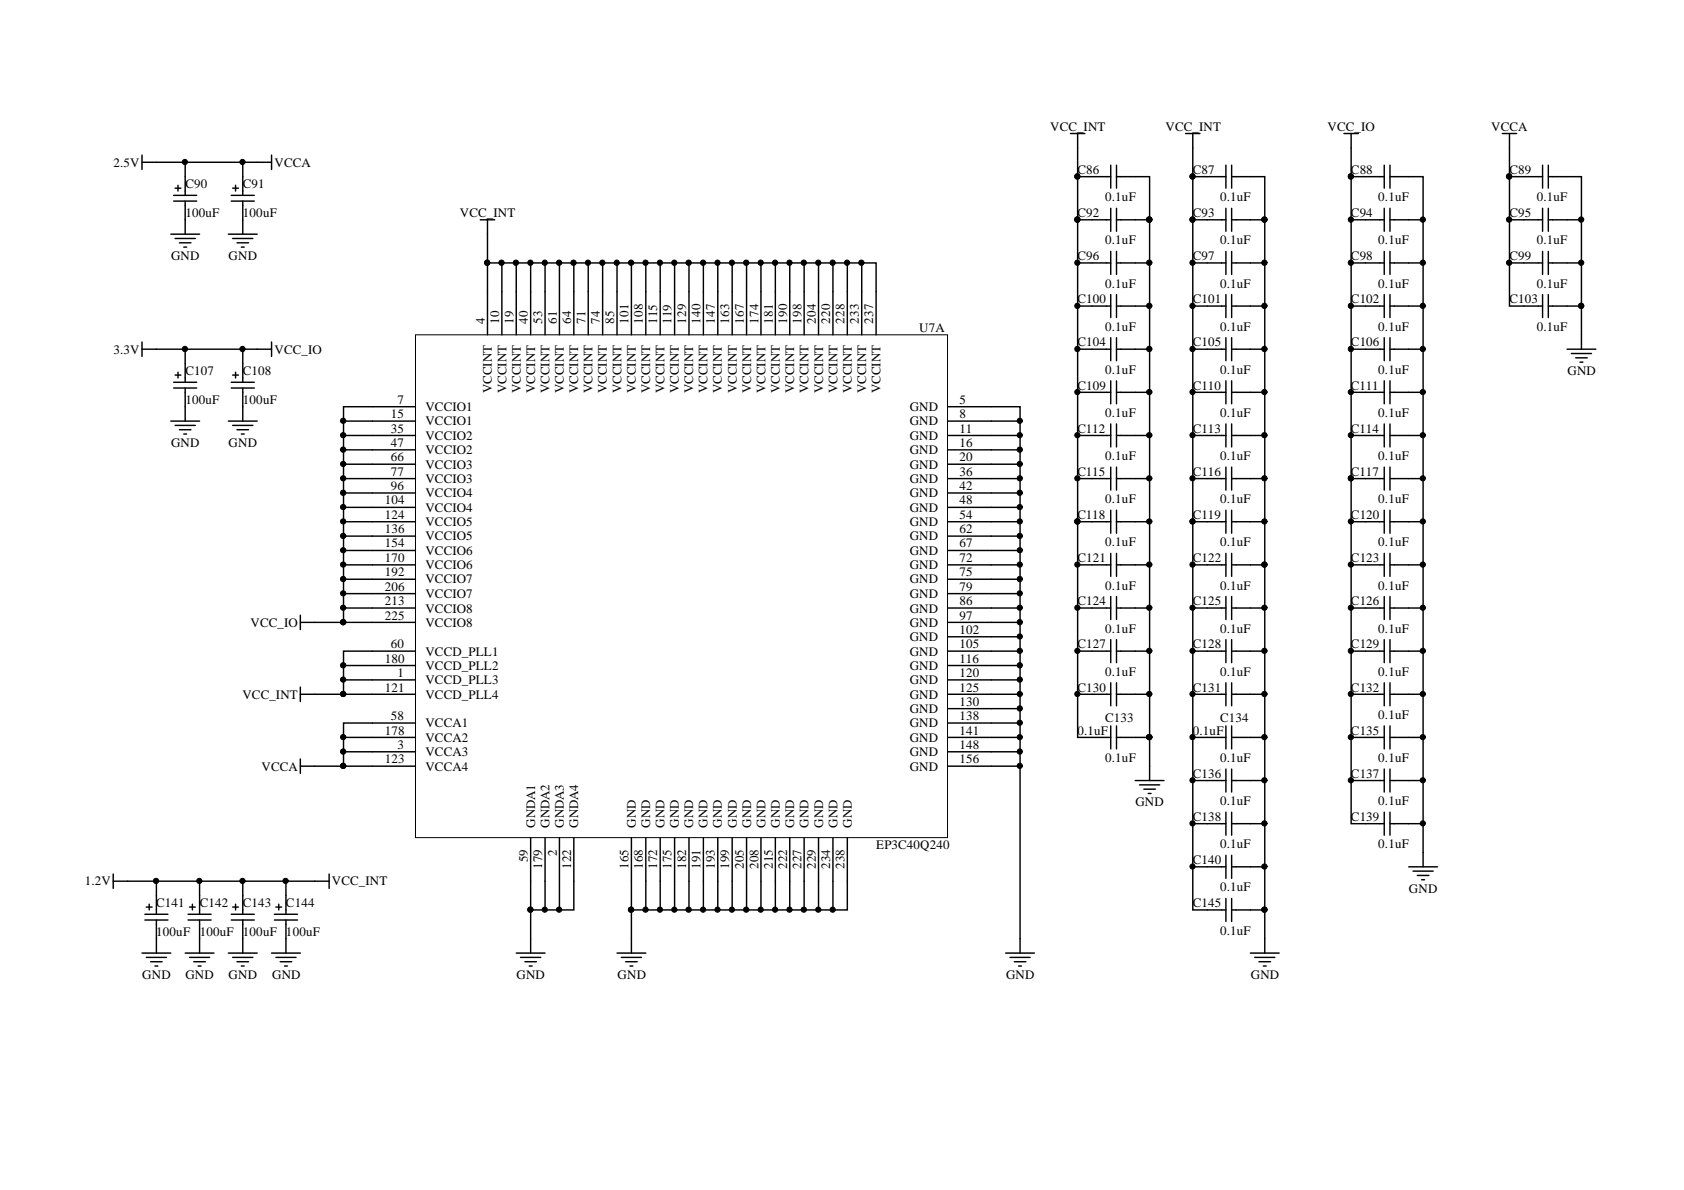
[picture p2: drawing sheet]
<svg xmlns="http://www.w3.org/2000/svg" width="297mm" height="210mm" viewBox="0 0 297 210" stroke-linecap="round" stroke-linejoin="round" font-family="sans-serif">
<path d="M73.3 59.1h93.8v88.6h-93.8z" fill="#fff" stroke="#000" stroke-width=".18"/>
<g fill="none" stroke="#000" stroke-width=".25">
<path d="M25 27.4v2.5M25 28.6h22.9M30.6 34.5h4.1M30.6 35.5h4.1M30.9 33.2h1M31.4 32.7v1M32.7 28.6v5.9M32.7 35.5v5.8M40.8 34.5h4.1M40.8 35.5h4.1M41 33.2h1.1M41.6 32.7v1"/>
<path d="M42.8 28.6v5.9M42.8 35.5v5.8M47.9 27.4v2.5M84.7 38.8h2.6M86 38.8v7.6M188.8 23.6h2.6M190.1 38.8h5.8M190.1 23.6v7.6M190.1 38.8v53.2M195.9 31.2h-5.8v7.6M195.9 29.1v4.1M195.9 36.7v4.1"/>
<path d="M196.9 31.2h5.9v7.6M196.9 38.8h5.9M196.9 29.1v4.1M196.9 36.7v4.1M202.8 38.8v98.9M209.1 23.6h2.6M210.4 23.6v7.6M216.2 31.2h-5.8v7.6M216.2 38.8h-5.8v53.2h5.8M216.2 29.1v4.1M216.2 36.7v4.1M217.3 31.2h5.8v7.6"/>
<path d="M217.3 38.8h5.8v60.8h-5.8M217.3 29.1v4.1M217.3 36.7v4.1M237.1 23.6h2.5M238.3 23.6v7.6h5.9M238.3 31.2v53.2h5.9M238.3 38.8h5.9M244.2 29.1v4.1M244.2 36.7v4.1M245.2 31.2h5.8v121.7M245.2 38.8h5.8M245.2 29.1v4.1"/>
<path d="M245.2 36.7v4.1M265 23.6h2.5M266.3 38.8h5.8M266.3 23.6v7.6M272.1 31.2h-5.8v22.8h5.8M272.1 29.1v4.1M272.1 36.7v4.1M273.1 31.2h5.8v22.8h-5.8M273.1 38.8h5.8M273.1 29.1v4.1M273.1 36.7v4.1M30.1 41.3h5.1"/>
<path d="M30.9 42.1h3.5M31.6 42.8h2.1M32.4 43.6h.5M40.3 41.3h5.1M41 42.1h3.6M41.8 42.8h2M42.6 43.6h.5M86 59.1v-12.7h68.5v12.7M88.5 46.4v12.7M91.1 46.4v12.7M93.6 46.4v12.7M96.1 46.4v12.7"/>
<path d="M98.7 46.4v12.7M101.2 46.4v12.7M103.8 46.4v12.7M106.3 46.4v12.7M108.8 46.4v12.7M111.4 46.4v12.7M113.9 46.4v12.7M116.5 46.4v12.7M119 46.4v12.7M121.5 46.4v12.7M124.1 46.4v12.7M126.6 46.4v12.7"/>
<path d="M129.1 46.4v12.7M131.7 46.4v12.7M134.2 46.4v12.7M136.8 46.4v12.7M139.3 46.4v12.7M141.8 46.4v12.7M144.4 46.4v12.7M146.9 46.4v12.7M149.5 46.4v12.7M152 46.4v12.7M190.1 54h5.8M190.1 46.4h5.8"/>
<path d="M195.9 44.3v4.1M195.9 52v4M195.9 59.6v4M196.9 54h5.9M196.9 46.4h5.9M196.9 44.3v4.1M196.9 52v4M196.9 59.6v4M210.4 54h5.8M210.4 46.4h5.8M216.2 44.3v4.1M216.2 52v4"/>
<path d="M216.2 59.6v4M217.3 54h5.8M217.3 46.4h5.8M217.3 44.3v4.1M217.3 52v4M217.3 59.6v4M238.3 54h5.9M238.3 46.4h5.9M244.2 44.3v4.1M244.2 52v4M244.2 59.6v4M245.2 54h5.8"/>
<path d="M245.2 46.4h5.8M245.2 44.3v4.1M245.2 52v4M245.2 59.6v4M266.3 46.4h5.8M272.1 44.3v4.1M272.1 52v4M273.1 46.4h5.8M273.1 44.3v4.1M273.1 52v4M278.9 54v7.6M25 61.6h22.9"/>
<path d="M25 60.3v2.6M30.1 74.3h5.1M30.6 67.4h4.1M30.6 68.4h4.1M30.9 66.2h1M30.9 75h3.5M31.4 65.7v1M31.6 75.8h2.1M32.4 76.6h.5M32.7 61.6v5.8M32.7 68.4v5.9M40.3 74.3h5.1"/>
<path d="M40.8 67.4h4.1M40.8 68.4h4.1M41 66.2h1.1M41 75h3.6M41.6 65.7v1M41.8 75.8h2M42.6 76.6h.5M42.8 61.6v5.8M42.8 68.4v5.9M47.9 60.3v2.6M60.6 74.3h12.7M60.6 76.8h12.7"/>
<path d="M60.6 79.3h12.7M73.3 71.7h-12.7v38.1h12.7M167.2 71.7h12.7v96.4M167.2 74.3h12.7M167.2 76.8h12.7M167.2 79.3h12.7M190.1 76.8h5.8M190.1 69.2h5.8M190.1 61.6h5.8M195.9 67.2v4M195.9 74.8v4M196.9 76.8h5.9"/>
<path d="M196.9 69.2h5.9M196.9 61.6h5.9M196.9 67.2v4M196.9 74.8v4M210.4 76.8h5.8M210.4 69.2h5.8M210.4 61.6h5.8M216.2 67.2v4M216.2 74.8v4M217.3 76.8h5.8M217.3 69.2h5.8M217.3 61.6h5.8"/>
<path d="M217.3 67.2v4M217.3 74.8v4M238.3 76.8h5.9M238.3 69.2h5.9M238.3 61.6h5.9M244.2 67.2v4M244.2 74.8v4M245.2 76.8h5.8M245.2 69.2h5.8M245.2 61.6h5.8M245.2 67.2v4M245.2 74.8v4"/>
<path d="M276.4 61.6h5.1M277.2 62.4h3.5M277.9 63.1h2.1M278.7 63.9h.5M60.6 81.9h12.7M60.6 84.4h12.7M60.6 87h12.7M60.6 89.5h12.7M60.6 92h12.7M60.6 94.6h12.7M60.6 97.1h12.7M60.6 99.6h12.7"/>
<path d="M167.2 81.9h12.7M167.2 84.4h12.7M167.2 87h12.7M167.2 89.5h12.7M167.2 92h12.7M167.2 94.6h12.7M167.2 97.1h12.7M167.2 99.6h12.7M190.1 92v38.1h5.8M190.1 84.4h5.8M190.1 92h5.8M190.1 99.6h5.8"/>
<path d="M195.9 82.4v4M195.9 90v4.1M195.9 97.6v4.1M196.9 84.4h5.9M196.9 92h5.9M196.9 99.6h5.9M196.9 82.4v4M196.9 90v4.1M196.9 97.6v4.1M210.4 92v68.5h5.8M210.4 84.4h5.8M210.4 99.6h5.8"/>
<path d="M216.2 82.4v4M216.2 90v4.1M216.2 97.6v4.1M217.3 84.4h5.8M217.3 92h5.8M217.3 82.4v4M217.3 90v4.1M217.3 97.6v4.1M223.1 99.6v60.9h-5.8M238.3 84.4v60.9h5.9M238.3 92h5.9M238.3 99.6h5.9"/>
<path d="M244.2 82.4v4M244.2 90v4.1M244.2 97.6v4.1M245.2 84.4h5.8M245.2 92h5.8M245.2 99.6h5.8M245.2 82.4v4M245.2 90v4.1M245.2 97.6v4.1M53 109.8h7.6M53 108.5v2.6M60.6 102.2h12.7"/>
<path d="M60.6 104.7h12.7M60.6 107.2h12.7M60.6 117.4h12.7M60.6 119.9h12.7M73.3 114.9h-12.7v7.6h12.7M167.2 102.2h12.7M167.2 104.7h12.7M167.2 107.2h12.7M167.2 109.8h12.7M167.2 114.9h12.7M167.2 117.4h12.7M167.2 119.9h12.7"/>
<path d="M167.2 112.3h12.7M190.1 107.2h5.8M190.1 114.9h5.8M195.9 105.2v4.1M195.9 112.8v4.1M196.9 107.2h5.9M196.9 114.9h5.9M196.9 105.2v4.1M196.9 112.8v4.1M210.4 107.2h5.8M210.4 114.9h5.8M216.2 105.2v4.1"/>
<path d="M216.2 112.8v4.1M217.3 107.2h5.8M217.3 114.9h5.8M217.3 105.2v4.1M217.3 112.8v4.1M238.3 107.2h5.9M238.3 114.9h5.9M244.2 105.2v4.1M244.2 112.8v4.1M245.2 107.2h5.8M245.2 114.9h5.8M245.2 105.2v4.1"/>
<path d="M245.2 112.8v4.1M53 122.5h7.6M53 135.1h7.6M53 121.2v2.5M53 133.9v2.5M60.6 130.1h12.7M60.6 132.6h12.7M73.3 127.5h-12.7v7.6h12.7M167.2 122.5h12.7M167.2 127.5h12.7M167.2 130.1h12.7M167.2 132.6h12.7"/>
<path d="M167.2 135.1h12.7M167.2 125h12.7M190.1 122.5h5.8M195.9 120.4v4.1M195.9 128v4.1M196.9 122.5h5.9M196.9 130.1h5.9M196.9 120.4v4.1M196.9 128v4.1M200.2 137.7h5.1M201 138.4h3.6M201.8 139.2h2"/>
<path d="M202.5 140h.5M210.4 122.5h5.8M210.4 130.1h5.8M210.4 137.7h5.8M216.2 120.4v4.1M216.2 128v4.1M216.2 135.7v4M217.3 122.5h5.8M217.3 130.1h5.8M217.3 120.4v4.1M217.3 128v4.1M217.3 135.7v4"/>
<path d="M217.3 137.7h5.8M238.3 122.5h5.9M238.3 130.1h5.9M238.3 137.7h5.9M244.2 120.4v4.1M244.2 128v4.1M244.2 135.7v4M245.2 122.5h5.8M245.2 130.1h5.8M245.2 137.7h5.8M245.2 120.4v4.1M245.2 128v4.1"/>
<path d="M245.2 135.7v4M20 154.2v2.5M20 155.4h38.1M25.8 160h1M26.3 159.5v1M27.6 155.4v5.9M33.4 160h1M33.9 159.5v1M35.2 155.4v5.9M41 160h1.1M41.6 159.5v1M42.8 155.4v5.9"/>
<path d="M48.7 160h1M49.2 159.5v1M50.4 155.4v5.9M58.1 154.2v2.5M93.6 147.8v12.7h7.6v-12.7M96.1 147.8v12.7M98.7 147.8v12.7M111.4 147.8v12.7h38.1v-12.7M113.9 147.8v12.7M116.5 147.8v12.7M119 147.8v12.7M121.5 147.8v12.7"/>
<path d="M124.1 147.8v12.7M126.6 147.8v12.7M129.1 147.8v12.7M131.7 147.8v12.7M134.2 147.8v12.7M136.8 147.8v12.7M139.3 147.8v12.7M141.8 147.8v12.7M144.4 147.8v12.7M146.9 147.8v12.7M210.4 152.9h5.8M210.4 145.3h5.8"/>
<path d="M216.2 143.3v4M216.2 150.9v4M216.2 158.5v4M217.3 143.3v4M217.3 150.9v4M217.3 158.5v4M217.3 152.9h5.8M217.3 145.3h5.8M244.2 143.3v4M245.2 145.3h5.8M245.2 143.3v4M248.5 152.9h5.1"/>
<path d="M249.2 153.7h3.6M250 154.4h2M250.8 155.2h.5M25 168.1h5.1M25.6 161.3h4M25.6 162.3h4M25.8 168.9h3.6M26.6 169.6h2M27.3 170.4h.5M27.6 162.3v5.8M32.7 168.1h5M33.2 161.3h4"/>
<path d="M33.2 162.3h4M33.4 168.9h3.6M34.2 169.6h2M35 170.4h.5M35.2 162.3v5.8M40.3 168.1h5.1M40.8 161.3h4.1M40.8 162.3h4.1M41 168.9h3.6M41.8 169.6h2M42.6 170.4h.5M42.8 162.3v5.8"/>
<path d="M47.9 168.1h5.1M48.4 161.3h4.1M48.4 162.3h4.1M48.7 168.9h3.5M49.4 169.6h2.1M50.2 170.4h.5M50.4 162.3v5.8M91.1 168.1h5M91.8 168.9h3.6M92.6 169.6h2M93.3 170.4h.6M93.6 160.5v7.6"/>
<path d="M108.8 168.1h5.1M109.6 168.9h3.6M110.4 169.6h2M111.1 170.4h.5M111.4 160.5v7.6M177.4 168.1h5.1M178.1 168.9h3.6M178.9 169.6h2M179.7 170.4h.5M220.6 168.1h5M221.3 168.9h3.6M222.1 169.6h2"/>
<path d="M222.8 170.4h.5M223.1 160.5v7.6"/>
</g>
<g fill="#000" stroke="#000" stroke-width=".18">
<circle cx="32.6" cy="28.6" r=".46"/>
<circle cx="42.8" cy="28.6" r=".46"/>
<circle cx="190" cy="31.1" r=".46"/>
<circle cx="190" cy="38.7" r=".46"/>
<circle cx="202.7" cy="38.7" r=".47"/>
<circle cx="210.3" cy="31.1" r=".46"/>
<circle cx="210.3" cy="38.7" r=".46"/>
<circle cx="223" cy="38.7" r=".47"/>
<circle cx="238.3" cy="31.1" r=".46"/>
<circle cx="238.3" cy="38.7" r=".46"/>
<circle cx="251" cy="38.7" r=".46"/>
<circle cx="266.2" cy="31.1" r=".47"/>
<circle cx="266.2" cy="38.7" r=".47"/>
<circle cx="278.9" cy="38.7" r=".46"/>
<circle cx="85.9" cy="46.3" r=".46"/>
<circle cx="88.5" cy="46.3" r=".47"/>
<circle cx="91" cy="46.3" r=".47"/>
<circle cx="93.5" cy="46.3" r=".46"/>
<circle cx="96.1" cy="46.3" r=".46"/>
<circle cx="98.6" cy="46.3" r=".47"/>
<circle cx="101.2" cy="46.3" r=".47"/>
<circle cx="103.7" cy="46.3" r=".46"/>
<circle cx="106.2" cy="46.3" r=".46"/>
<circle cx="108.8" cy="46.3" r=".46"/>
<circle cx="111.3" cy="46.3" r=".47"/>
<circle cx="113.9" cy="46.3" r=".46"/>
<circle cx="116.4" cy="46.3" r=".46"/>
<circle cx="118.9" cy="46.3" r=".46"/>
<circle cx="121.5" cy="46.3" r=".47"/>
<circle cx="124" cy="46.3" r=".46"/>
<circle cx="126.6" cy="46.3" r=".46"/>
<circle cx="129.1" cy="46.3" r=".46"/>
<circle cx="131.6" cy="46.3" r=".47"/>
<circle cx="134.2" cy="46.3" r=".46"/>
<circle cx="136.7" cy="46.3" r=".46"/>
<circle cx="139.2" cy="46.3" r=".46"/>
<circle cx="141.8" cy="46.3" r=".47"/>
<circle cx="144.3" cy="46.3" r=".46"/>
<circle cx="146.9" cy="46.3" r=".46"/>
<circle cx="149.4" cy="46.3" r=".46"/>
<circle cx="151.9" cy="46.3" r=".47"/>
<circle cx="190" cy="53.9" r=".46"/>
<circle cx="190" cy="46.3" r=".46"/>
<circle cx="202.7" cy="53.9" r=".47"/>
<circle cx="202.7" cy="46.3" r=".47"/>
<circle cx="210.3" cy="53.9" r=".46"/>
<circle cx="210.3" cy="46.3" r=".46"/>
<circle cx="223" cy="53.9" r=".47"/>
<circle cx="223" cy="46.3" r=".47"/>
<circle cx="238.3" cy="53.9" r=".46"/>
<circle cx="238.3" cy="46.3" r=".46"/>
<circle cx="251" cy="53.9" r=".46"/>
<circle cx="251" cy="46.3" r=".46"/>
<circle cx="266.2" cy="46.3" r=".47"/>
<circle cx="278.9" cy="53.9" r=".46"/>
<circle cx="278.9" cy="46.3" r=".46"/>
<circle cx="32.6" cy="61.6" r=".46"/>
<circle cx="42.8" cy="61.6" r=".46"/>
<circle cx="60.5" cy="79.3" r=".47"/>
<circle cx="60.5" cy="74.2" r=".46"/>
<circle cx="60.5" cy="76.8" r=".46"/>
<circle cx="179.9" cy="79.3" r=".46"/>
<circle cx="179.9" cy="74.2" r=".46"/>
<circle cx="179.9" cy="76.8" r=".46"/>
<circle cx="190" cy="61.6" r=".46"/>
<circle cx="190" cy="69.2" r=".46"/>
<circle cx="190" cy="76.8" r=".46"/>
<circle cx="202.7" cy="61.6" r=".47"/>
<circle cx="202.7" cy="69.2" r=".46"/>
<circle cx="202.7" cy="76.8" r=".46"/>
<circle cx="210.3" cy="61.6" r=".46"/>
<circle cx="210.3" cy="69.2" r=".46"/>
<circle cx="210.3" cy="76.8" r=".46"/>
<circle cx="223" cy="61.6" r=".47"/>
<circle cx="223" cy="69.2" r=".46"/>
<circle cx="223" cy="76.8" r=".46"/>
<circle cx="238.3" cy="61.6" r=".46"/>
<circle cx="238.3" cy="69.2" r=".46"/>
<circle cx="238.3" cy="76.8" r=".46"/>
<circle cx="251" cy="61.6" r=".46"/>
<circle cx="251" cy="69.2" r=".46"/>
<circle cx="251" cy="76.8" r=".46"/>
<circle cx="60.5" cy="94.5" r=".47"/>
<circle cx="60.5" cy="86.9" r=".47"/>
<circle cx="60.5" cy="92" r=".46"/>
<circle cx="60.5" cy="97.1" r=".46"/>
<circle cx="60.5" cy="81.8" r=".46"/>
<circle cx="60.5" cy="89.4" r=".46"/>
<circle cx="60.5" cy="84.4" r=".46"/>
<circle cx="60.5" cy="99.6" r=".46"/>
<circle cx="179.9" cy="94.5" r=".46"/>
<circle cx="179.9" cy="86.9" r=".46"/>
<circle cx="179.9" cy="97.1" r=".46"/>
<circle cx="179.9" cy="92" r=".46"/>
<circle cx="179.9" cy="81.8" r=".46"/>
<circle cx="179.9" cy="89.4" r=".46"/>
<circle cx="179.9" cy="84.4" r=".46"/>
<circle cx="179.9" cy="99.6" r=".46"/>
<circle cx="190" cy="92" r=".46"/>
<circle cx="190" cy="84.4" r=".46"/>
<circle cx="190" cy="99.6" r=".46"/>
<circle cx="202.7" cy="92" r=".46"/>
<circle cx="202.7" cy="84.4" r=".46"/>
<circle cx="202.7" cy="99.6" r=".46"/>
<circle cx="210.3" cy="92" r=".46"/>
<circle cx="210.3" cy="84.4" r=".46"/>
<circle cx="210.3" cy="99.6" r=".46"/>
<circle cx="223" cy="92" r=".46"/>
<circle cx="223" cy="84.4" r=".46"/>
<circle cx="223" cy="99.6" r=".46"/>
<circle cx="238.3" cy="92" r=".46"/>
<circle cx="238.3" cy="84.4" r=".46"/>
<circle cx="238.3" cy="99.6" r=".46"/>
<circle cx="251" cy="92" r=".46"/>
<circle cx="251" cy="84.4" r=".46"/>
<circle cx="251" cy="99.6" r=".46"/>
<circle cx="60.5" cy="109.7" r=".47"/>
<circle cx="60.5" cy="117.4" r=".47"/>
<circle cx="60.5" cy="102.1" r=".47"/>
<circle cx="60.5" cy="104.7" r=".46"/>
<circle cx="60.5" cy="119.9" r=".46"/>
<circle cx="60.5" cy="107.2" r=".46"/>
<circle cx="179.9" cy="117.4" r=".46"/>
<circle cx="179.9" cy="109.7" r=".46"/>
<circle cx="179.9" cy="102.1" r=".46"/>
<circle cx="179.9" cy="104.7" r=".46"/>
<circle cx="179.9" cy="112.3" r=".46"/>
<circle cx="179.9" cy="114.8" r=".46"/>
<circle cx="179.9" cy="119.9" r=".46"/>
<circle cx="179.9" cy="107.2" r=".46"/>
<circle cx="190" cy="114.8" r=".46"/>
<circle cx="190" cy="107.2" r=".46"/>
<circle cx="202.7" cy="114.8" r=".46"/>
<circle cx="202.7" cy="107.2" r=".46"/>
<circle cx="210.3" cy="114.8" r=".46"/>
<circle cx="210.3" cy="107.2" r=".46"/>
<circle cx="223" cy="114.8" r=".46"/>
<circle cx="223" cy="107.2" r=".46"/>
<circle cx="238.3" cy="114.8" r=".46"/>
<circle cx="238.3" cy="107.2" r=".46"/>
<circle cx="251" cy="114.8" r=".46"/>
<circle cx="251" cy="107.2" r=".46"/>
<circle cx="60.5" cy="132.6" r=".47"/>
<circle cx="60.5" cy="122.4" r=".46"/>
<circle cx="60.5" cy="135.1" r=".46"/>
<circle cx="60.5" cy="130" r=".46"/>
<circle cx="179.9" cy="125" r=".46"/>
<circle cx="179.9" cy="132.6" r=".46"/>
<circle cx="179.9" cy="130" r=".46"/>
<circle cx="179.9" cy="122.4" r=".46"/>
<circle cx="179.9" cy="135.1" r=".46"/>
<circle cx="179.9" cy="127.5" r=".46"/>
<circle cx="190" cy="122.4" r=".46"/>
<circle cx="202.7" cy="130" r=".46"/>
<circle cx="202.7" cy="122.4" r=".46"/>
<circle cx="210.3" cy="137.6" r=".46"/>
<circle cx="210.3" cy="130" r=".46"/>
<circle cx="210.3" cy="122.4" r=".46"/>
<circle cx="223" cy="137.6" r=".46"/>
<circle cx="223" cy="130" r=".46"/>
<circle cx="223" cy="122.4" r=".46"/>
<circle cx="238.3" cy="137.6" r=".46"/>
<circle cx="238.3" cy="130" r=".46"/>
<circle cx="238.3" cy="122.4" r=".46"/>
<circle cx="251" cy="137.6" r=".46"/>
<circle cx="251" cy="130" r=".46"/>
<circle cx="251" cy="122.4" r=".46"/>
<circle cx="27.5" cy="155.4" r=".46"/>
<circle cx="35.2" cy="155.4" r=".46"/>
<circle cx="42.8" cy="155.4" r=".46"/>
<circle cx="50.4" cy="155.4" r=".46"/>
<circle cx="210.3" cy="145.2" r=".46"/>
<circle cx="210.3" cy="152.8" r=".46"/>
<circle cx="223" cy="145.2" r=".46"/>
<circle cx="223" cy="152.8" r=".46"/>
<circle cx="251" cy="145.2" r=".46"/>
<circle cx="93.6" cy="160.5" r=".46"/>
<circle cx="96.1" cy="160.5" r=".46"/>
<circle cx="98.6" cy="160.5" r=".46"/>
<circle cx="111.3" cy="160.5" r=".46"/>
<circle cx="113.9" cy="160.5" r=".46"/>
<circle cx="116.4" cy="160.5" r=".46"/>
<circle cx="118.9" cy="160.5" r=".46"/>
<circle cx="121.5" cy="160.5" r=".46"/>
<circle cx="124" cy="160.5" r=".46"/>
<circle cx="126.6" cy="160.5" r=".46"/>
<circle cx="129.1" cy="160.5" r=".46"/>
<circle cx="131.6" cy="160.5" r=".46"/>
<circle cx="134.2" cy="160.5" r=".46"/>
<circle cx="136.7" cy="160.5" r=".46"/>
<circle cx="139.3" cy="160.5" r=".46"/>
<circle cx="141.8" cy="160.5" r=".46"/>
<circle cx="144.3" cy="160.5" r=".46"/>
<circle cx="146.9" cy="160.5" r=".46"/>
<circle cx="223" cy="160.5" r=".46"/>
</g>
<g font-size="2.3">
<text x="185.2" y="23">VCC_INT</text>
<text x="205.6" y="23">VCC_INT</text>
<text x="234.2" y="23">VCC_IO</text>
<text x="263.1" y="23">VCCA</text>
<text x="20" y="29.4">2.5V</text>
<text x="48.4" y="29.4">VCCA</text>
<text x="32.7" y="33.2">C90</text>
<text x="42.8" y="33.2">C91</text>
<text x="190" y="30.6">C86</text>
<text x="194.9" y="35.5">0.1uF</text>
<text x="210.4" y="30.6">C87</text>
<text x="215.2" y="35.5">0.1uF</text>
<text x="238.3" y="30.6">C88</text>
<text x="243.1" y="35.5">0.1uF</text>
<text x="266.3" y="30.6">C89</text>
<text x="271.1" y="35.5">0.1uF</text>
<text x="32.7" y="38.2">100uF</text>
<text x="42.8" y="38.2">100uF</text>
<text x="81.1" y="38.2">VCC_INT</text>
<text x="190" y="38.2">C92</text>
<text x="210.4" y="38.2">C93</text>
<text x="238.3" y="38.2">C94</text>
<text x="266.3" y="38.2">C95</text>
<text x="30.2" y="45.9">GND</text>
<text x="40.3" y="45.9">GND</text>
<text x="190" y="45.9">C96</text>
<text x="194.9" y="43.1">0.1uF</text>
<text x="210.4" y="45.9">C97</text>
<text x="215.2" y="43.1">0.1uF</text>
<text x="238.3" y="45.9">C98</text>
<text x="243.1" y="43.1">0.1uF</text>
<text x="266.3" y="45.9">C99</text>
<text x="271.1" y="43.1">0.1uF</text>
<text x="190" y="53.5">C100</text>
<text x="194.9" y="50.7">0.1uF</text>
<text x="210.4" y="53.5">C101</text>
<text x="215.2" y="50.7">0.1uF</text>
<text x="238.3" y="53.5">C102</text>
<text x="243.1" y="50.7">0.1uF</text>
<text x="266.3" y="53.5">C103</text>
<text x="271.1" y="50.7">0.1uF</text>
<text x="85.5" y="57.1" transform="rotate(-90 85.5 57.1)">4</text>
<text x="88" y="57.1" transform="rotate(-90 88 57.1)">10</text>
<text x="90.6" y="57.1" transform="rotate(-90 90.6 57.1)">19</text>
<text x="93.1" y="57.1" transform="rotate(-90 93.1 57.1)">40</text>
<text x="95.7" y="57.1" transform="rotate(-90 95.7 57.1)">53</text>
<text x="98.2" y="57.1" transform="rotate(-90 98.2 57.1)">61</text>
<text x="100.7" y="57.1" transform="rotate(-90 100.7 57.1)">64</text>
<text x="103.3" y="57.1" transform="rotate(-90 103.3 57.1)">71</text>
<text x="105.8" y="57.1" transform="rotate(-90 105.8 57.1)">74</text>
<text x="108.3" y="57.1" transform="rotate(-90 108.3 57.1)">85</text>
<text x="110.9" y="57.1" transform="rotate(-90 110.9 57.1)">101</text>
<text x="113.4" y="57.1" transform="rotate(-90 113.4 57.1)">108</text>
<text x="115.9" y="57.1" transform="rotate(-90 115.9 57.1)">115</text>
<text x="118.5" y="57.1" transform="rotate(-90 118.5 57.1)">119</text>
<text x="121" y="57.1" transform="rotate(-90 121 57.1)">129</text>
<text x="123.5" y="57.1" transform="rotate(-90 123.5 57.1)">140</text>
<text x="126.1" y="57.1" transform="rotate(-90 126.1 57.1)">147</text>
<text x="128.6" y="57.1" transform="rotate(-90 128.6 57.1)">163</text>
<text x="131.2" y="57.1" transform="rotate(-90 131.2 57.1)">167</text>
<text x="133.8" y="57.1" transform="rotate(-90 133.8 57.1)">174</text>
<text x="136.3" y="57.1" transform="rotate(-90 136.3 57.1)">181</text>
<text x="138.8" y="57.1" transform="rotate(-90 138.8 57.1)">190</text>
<text x="141.4" y="57.1" transform="rotate(-90 141.4 57.1)">198</text>
<text x="143.9" y="57.1" transform="rotate(-90 143.9 57.1)">204</text>
<text x="146.4" y="57.1" transform="rotate(-90 146.4 57.1)">220</text>
<text x="149" y="57.1" transform="rotate(-90 149 57.1)">228</text>
<text x="151.5" y="57.1" transform="rotate(-90 151.5 57.1)">233</text>
<text x="154" y="57.1" transform="rotate(-90 154 57.1)">237</text>
<text x="162.2" y="58.6">U7A</text>
<text x="194.9" y="58.3">0.1uF</text>
<text x="215.2" y="58.3">0.1uF</text>
<text x="243.1" y="58.3">0.1uF</text>
<text x="271.1" y="58.3">0.1uF</text>
<text x="20" y="62.4">3.3V</text>
<text x="48.4" y="62.4">VCC_IO</text>
<text x="190" y="61.1">C104</text>
<text x="194.9" y="65.9">0.1uF</text>
<text x="210.4" y="61.1">C105</text>
<text x="215.2" y="65.9">0.1uF</text>
<text x="238.3" y="61.1">C106</text>
<text x="243.1" y="65.9">0.1uF</text>
<text x="32.7" y="71.2">100uF</text>
<text x="32.7" y="66.2">C107</text>
<text x="42.8" y="71.2">100uF</text>
<text x="42.8" y="66.2">C108</text>
<text x="70.1" y="71.2">7</text>
<text x="86.8" y="69.4" transform="rotate(-90 86.8 69.4)">VCCINT</text>
<text x="89.3" y="69.4" transform="rotate(-90 89.3 69.4)">VCCINT</text>
<text x="91.9" y="69.4" transform="rotate(-90 91.9 69.4)">VCCINT</text>
<text x="94.4" y="69.4" transform="rotate(-90 94.4 69.4)">VCCINT</text>
<text x="96.9" y="69.4" transform="rotate(-90 96.9 69.4)">VCCINT</text>
<text x="99.5" y="69.4" transform="rotate(-90 99.5 69.4)">VCCINT</text>
<text x="102" y="69.4" transform="rotate(-90 102 69.4)">VCCINT</text>
<text x="104.5" y="69.4" transform="rotate(-90 104.5 69.4)">VCCINT</text>
<text x="107.1" y="69.4" transform="rotate(-90 107.1 69.4)">VCCINT</text>
<text x="109.6" y="69.4" transform="rotate(-90 109.6 69.4)">VCCINT</text>
<text x="112.1" y="69.4" transform="rotate(-90 112.1 69.4)">VCCINT</text>
<text x="114.7" y="69.4" transform="rotate(-90 114.7 69.4)">VCCINT</text>
<text x="117.2" y="69.4" transform="rotate(-90 117.2 69.4)">VCCINT</text>
<text x="119.7" y="69.4" transform="rotate(-90 119.7 69.4)">VCCINT</text>
<text x="122.3" y="69.4" transform="rotate(-90 122.3 69.4)">VCCINT</text>
<text x="124.8" y="69.4" transform="rotate(-90 124.8 69.4)">VCCINT</text>
<text x="127.3" y="69.4" transform="rotate(-90 127.3 69.4)">VCCINT</text>
<text x="130" y="69.4" transform="rotate(-90 130 69.4)">VCCINT</text>
<text x="132.5" y="69.4" transform="rotate(-90 132.5 69.4)">VCCINT</text>
<text x="135" y="69.4" transform="rotate(-90 135 69.4)">VCCINT</text>
<text x="137.6" y="69.4" transform="rotate(-90 137.6 69.4)">VCCINT</text>
<text x="140.1" y="69.4" transform="rotate(-90 140.1 69.4)">VCCINT</text>
<text x="142.6" y="69.4" transform="rotate(-90 142.6 69.4)">VCCINT</text>
<text x="145.2" y="69.4" transform="rotate(-90 145.2 69.4)">VCCINT</text>
<text x="147.7" y="69.4" transform="rotate(-90 147.7 69.4)">VCCINT</text>
<text x="150.2" y="69.4" transform="rotate(-90 150.2 69.4)">VCCINT</text>
<text x="152.8" y="69.4" transform="rotate(-90 152.8 69.4)">VCCINT</text>
<text x="155.3" y="69.4" transform="rotate(-90 155.3 69.4)">VCCINT</text>
<text x="169.3" y="71.2">5</text>
<text x="190" y="68.7">C109</text>
<text x="210.4" y="68.7">C110</text>
<text x="238.3" y="68.7">C111</text>
<text x="276.5" y="66.2">GND</text>
<text x="69" y="73.8">15</text>
<text x="69" y="76.3">35</text>
<text x="75" y="72.5">VCCIO1</text>
<text x="75" y="75">VCCIO1</text>
<text x="75" y="77.6">VCCIO2</text>
<text x="160.5" y="77.6">GND</text>
<text x="160.5" y="75">GND</text>
<text x="160.5" y="72.5">GND</text>
<text x="169.3" y="76.3">11</text>
<text x="169.3" y="73.8">8</text>
<text x="190" y="76.3">C112</text>
<text x="194.9" y="73.5">0.1uF</text>
<text x="210.4" y="76.3">C113</text>
<text x="215.2" y="73.5">0.1uF</text>
<text x="238.3" y="76.3">C114</text>
<text x="243.1" y="73.5">0.1uF</text>
<text x="30.2" y="78.8">GND</text>
<text x="40.3" y="78.8">GND</text>
<text x="69" y="78.8">47</text>
<text x="69" y="81.4">66</text>
<text x="69" y="83.9">77</text>
<text x="75" y="80.1">VCCIO2</text>
<text x="75" y="82.6">VCCIO3</text>
<text x="160.5" y="82.6">GND</text>
<text x="160.5" y="80.1">GND</text>
<text x="169.3" y="83.9">36</text>
<text x="169.3" y="81.4">20</text>
<text x="169.3" y="78.8">16</text>
<text x="190" y="83.9">C115</text>
<text x="194.9" y="81.1">0.1uF</text>
<text x="210.4" y="83.9">C116</text>
<text x="215.2" y="81.1">0.1uF</text>
<text x="238.3" y="83.9">C117</text>
<text x="243.1" y="81.1">0.1uF</text>
<text x="67.9" y="89">104</text>
<text x="69" y="86.4">96</text>
<text x="75" y="85.2">VCCIO3</text>
<text x="75" y="87.7">VCCIO4</text>
<text x="160.5" y="87.7">GND</text>
<text x="160.5" y="85.2">GND</text>
<text x="169.3" y="89">48</text>
<text x="169.3" y="86.4">42</text>
<text x="194.9" y="88.7">0.1uF</text>
<text x="215.2" y="88.7">0.1uF</text>
<text x="243.1" y="88.7">0.1uF</text>
<text x="67.9" y="91.5">124</text>
<text x="67.9" y="94">136</text>
<text x="75" y="90.2">VCCIO4</text>
<text x="75" y="92.8">VCCIO5</text>
<text x="75" y="95.3">VCCIO5</text>
<text x="160.5" y="95.3">GND</text>
<text x="160.5" y="92.8">GND</text>
<text x="160.5" y="90.2">GND</text>
<text x="169.3" y="94">62</text>
<text x="169.3" y="91.5">54</text>
<text x="190" y="91.5">C118</text>
<text x="210.4" y="91.5">C119</text>
<text x="238.3" y="91.5">C120</text>
<text x="67.9" y="96.6">154</text>
<text x="67.9" y="99.1">170</text>
<text x="67.9" y="101.6">192</text>
<text x="75" y="97.8">VCCIO6</text>
<text x="75" y="100.4">VCCIO6</text>
<text x="160.5" y="100.4">GND</text>
<text x="160.5" y="97.8">GND</text>
<text x="169.3" y="101.6">75</text>
<text x="169.3" y="99.1">72</text>
<text x="169.3" y="96.6">67</text>
<text x="190" y="99.1">C121</text>
<text x="194.9" y="96.3">0.1uF</text>
<text x="210.4" y="99.1">C122</text>
<text x="215.2" y="96.3">0.1uF</text>
<text x="238.3" y="99.1">C123</text>
<text x="243.1" y="96.3">0.1uF</text>
<text x="67.9" y="104.3">206</text>
<text x="67.9" y="106.8">213</text>
<text x="75" y="102.9">VCCIO7</text>
<text x="75" y="105.5">VCCIO7</text>
<text x="160.5" y="105.5">GND</text>
<text x="160.5" y="102.9">GND</text>
<text x="169.3" y="106.8">86</text>
<text x="169.3" y="104.3">79</text>
<text x="190" y="106.8">C124</text>
<text x="194.9" y="104">0.1uF</text>
<text x="210.4" y="106.8">C125</text>
<text x="215.2" y="104">0.1uF</text>
<text x="238.3" y="106.8">C126</text>
<text x="243.1" y="104">0.1uF</text>
<text x="44.2" y="110.6">VCC_IO</text>
<text x="67.9" y="109.3">225</text>
<text x="75" y="108.1">VCCIO8</text>
<text x="75" y="110.6">VCCIO8</text>
<text x="160.5" y="113.1">GND</text>
<text x="160.5" y="110.6">GND</text>
<text x="160.5" y="108.1">GND</text>
<text x="169.3" y="111.9">102</text>
<text x="169.3" y="109.3">97</text>
<text x="194.9" y="111.6">0.1uF</text>
<text x="215.2" y="111.6">0.1uF</text>
<text x="243.1" y="111.6">0.1uF</text>
<text x="67.9" y="116.9">180</text>
<text x="69" y="114.4">60</text>
<text x="70.1" y="119.5">1</text>
<text x="75" y="115.7">VCCD_PLL1</text>
<text x="75" y="118.2">VCCD_PLL2</text>
<text x="160.5" y="118.2">GND</text>
<text x="160.5" y="115.7">GND</text>
<text x="169.3" y="119.5">120</text>
<text x="169.3" y="116.9">116</text>
<text x="169.3" y="114.4">105</text>
<text x="190" y="114.4">C127</text>
<text x="194.9" y="119.2">0.1uF</text>
<text x="210.4" y="114.4">C128</text>
<text x="215.2" y="119.2">0.1uF</text>
<text x="238.3" y="114.4">C129</text>
<text x="243.1" y="119.2">0.1uF</text>
<text x="42.8" y="123.2">VCC_INT</text>
<text x="67.9" y="122">121</text>
<text x="75" y="120.7">VCCD_PLL3</text>
<text x="75" y="123.2">VCCD_PLL4</text>
<text x="160.5" y="125.8">GND</text>
<text x="160.5" y="123.2">GND</text>
<text x="160.5" y="120.7">GND</text>
<text x="169.3" y="124.5">130</text>
<text x="169.3" y="122">125</text>
<text x="190" y="122">C130</text>
<text x="210.4" y="122">C131</text>
<text x="238.3" y="122">C132</text>
<text x="67.9" y="129.6">178</text>
<text x="69" y="127">58</text>
<text x="75" y="128.3">VCCA1</text>
<text x="75" y="130.8">VCCA2</text>
<text x="160.5" y="130.8">GND</text>
<text x="160.5" y="128.3">GND</text>
<text x="169.3" y="129.6">141</text>
<text x="169.3" y="127">138</text>
<text x="190" y="129.6">0.1uF</text>
<text x="194.9" y="127.3">C133</text>
<text x="210.4" y="129.6">0.1uF</text>
<text x="215.2" y="127.3">C134</text>
<text x="238.3" y="129.6">C135</text>
<text x="243.1" y="126.8">0.1uF</text>
<text x="46.1" y="135.9">VCCA</text>
<text x="67.9" y="134.6">123</text>
<text x="70.1" y="132.1">3</text>
<text x="75" y="133.4">VCCA3</text>
<text x="75" y="135.9">VCCA4</text>
<text x="160.5" y="135.9">GND</text>
<text x="160.5" y="133.4">GND</text>
<text x="169.3" y="134.6">156</text>
<text x="169.3" y="132.1">148</text>
<text x="194.9" y="134.4">0.1uF</text>
<text x="210.4" y="137.2">C136</text>
<text x="215.2" y="134.4">0.1uF</text>
<text x="238.3" y="137.2">C137</text>
<text x="243.1" y="134.4">0.1uF</text>
<text x="200.3" y="142.2">GND</text>
<text x="215.2" y="142">0.1uF</text>
<text x="243.1" y="142">0.1uF</text>
<text x="94.4" y="146" transform="rotate(-90 94.4 146)">GNDA1</text>
<text x="96.9" y="146" transform="rotate(-90 96.9 146)">GNDA2</text>
<text x="99.5" y="146" transform="rotate(-90 99.5 146)">GNDA3</text>
<text x="102" y="146" transform="rotate(-90 102 146)">GNDA4</text>
<text x="112.1" y="146" transform="rotate(-90 112.1 146)">GND</text>
<text x="114.7" y="146" transform="rotate(-90 114.7 146)">GND</text>
<text x="117.2" y="146" transform="rotate(-90 117.2 146)">GND</text>
<text x="119.7" y="146" transform="rotate(-90 119.7 146)">GND</text>
<text x="122.3" y="146" transform="rotate(-90 122.3 146)">GND</text>
<text x="124.8" y="146" transform="rotate(-90 124.8 146)">GND</text>
<text x="127.3" y="146" transform="rotate(-90 127.3 146)">GND</text>
<text x="130" y="146" transform="rotate(-90 130 146)">GND</text>
<text x="132.5" y="146" transform="rotate(-90 132.5 146)">GND</text>
<text x="135" y="146" transform="rotate(-90 135 146)">GND</text>
<text x="137.6" y="146" transform="rotate(-90 137.6 146)">GND</text>
<text x="140.1" y="146" transform="rotate(-90 140.1 146)">GND</text>
<text x="142.6" y="146" transform="rotate(-90 142.6 146)">GND</text>
<text x="145.2" y="146" transform="rotate(-90 145.2 146)">GND</text>
<text x="147.7" y="146" transform="rotate(-90 147.7 146)">GND</text>
<text x="150.2" y="146" transform="rotate(-90 150.2 146)">GND</text>
<text x="154.6" y="149.8">EP3C40Q240</text>
<text x="210.4" y="144.8">C138</text>
<text x="215.2" y="149.6">0.1uF</text>
<text x="238.3" y="144.8">C139</text>
<text x="243.1" y="149.6">0.1uF</text>
<text x="93.1" y="152.1" transform="rotate(-90 93.1 152.1)">59</text>
<text x="95.7" y="153.3" transform="rotate(-90 95.7 153.3)">179</text>
<text x="98.2" y="151" transform="rotate(-90 98.2 151)">2</text>
<text x="100.7" y="153.3" transform="rotate(-90 100.7 153.3)">122</text>
<text x="110.9" y="153.3" transform="rotate(-90 110.9 153.3)">165</text>
<text x="113.4" y="153.3" transform="rotate(-90 113.4 153.3)">168</text>
<text x="115.9" y="153.3" transform="rotate(-90 115.9 153.3)">172</text>
<text x="118.5" y="153.3" transform="rotate(-90 118.5 153.3)">175</text>
<text x="121" y="153.3" transform="rotate(-90 121 153.3)">182</text>
<text x="123.5" y="153.3" transform="rotate(-90 123.5 153.3)">191</text>
<text x="126.1" y="153.3" transform="rotate(-90 126.1 153.3)">193</text>
<text x="128.6" y="153.3" transform="rotate(-90 128.6 153.3)">199</text>
<text x="131.2" y="153.3" transform="rotate(-90 131.2 153.3)">205</text>
<text x="133.8" y="153.3" transform="rotate(-90 133.8 153.3)">208</text>
<text x="136.3" y="153.3" transform="rotate(-90 136.3 153.3)">215</text>
<text x="138.8" y="153.3" transform="rotate(-90 138.8 153.3)">222</text>
<text x="141.4" y="153.3" transform="rotate(-90 141.4 153.3)">227</text>
<text x="143.9" y="153.3" transform="rotate(-90 143.9 153.3)">229</text>
<text x="146.4" y="153.3" transform="rotate(-90 146.4 153.3)">234</text>
<text x="149" y="153.3" transform="rotate(-90 149 153.3)">238</text>
<text x="210.4" y="152.4">C140</text>
<text x="15" y="156.2">1.2V</text>
<text x="27.5" y="160">C141</text>
<text x="35.2" y="160">C142</text>
<text x="42.8" y="160">C143</text>
<text x="50.4" y="160">C144</text>
<text x="58.6" y="156.2">VCC_INT</text>
<text x="210.4" y="160">C145</text>
<text x="215.2" y="157.2">0.1uF</text>
<text x="248.5" y="157.4">GND</text>
<text x="27.5" y="165.1">100uF</text>
<text x="35.2" y="165.1">100uF</text>
<text x="42.8" y="165.1">100uF</text>
<text x="50.4" y="165.1">100uF</text>
<text x="215.2" y="164.9">0.1uF</text>
<text x="25.1" y="172.7">GND</text>
<text x="32.7" y="172.7">GND</text>
<text x="40.3" y="172.7">GND</text>
<text x="48" y="172.7">GND</text>
<text x="91.1" y="172.7">GND</text>
<text x="108.9" y="172.7">GND</text>
<text x="177.5" y="172.7">GND</text>
<text x="220.6" y="172.7">GND</text>
</g>
</svg>
